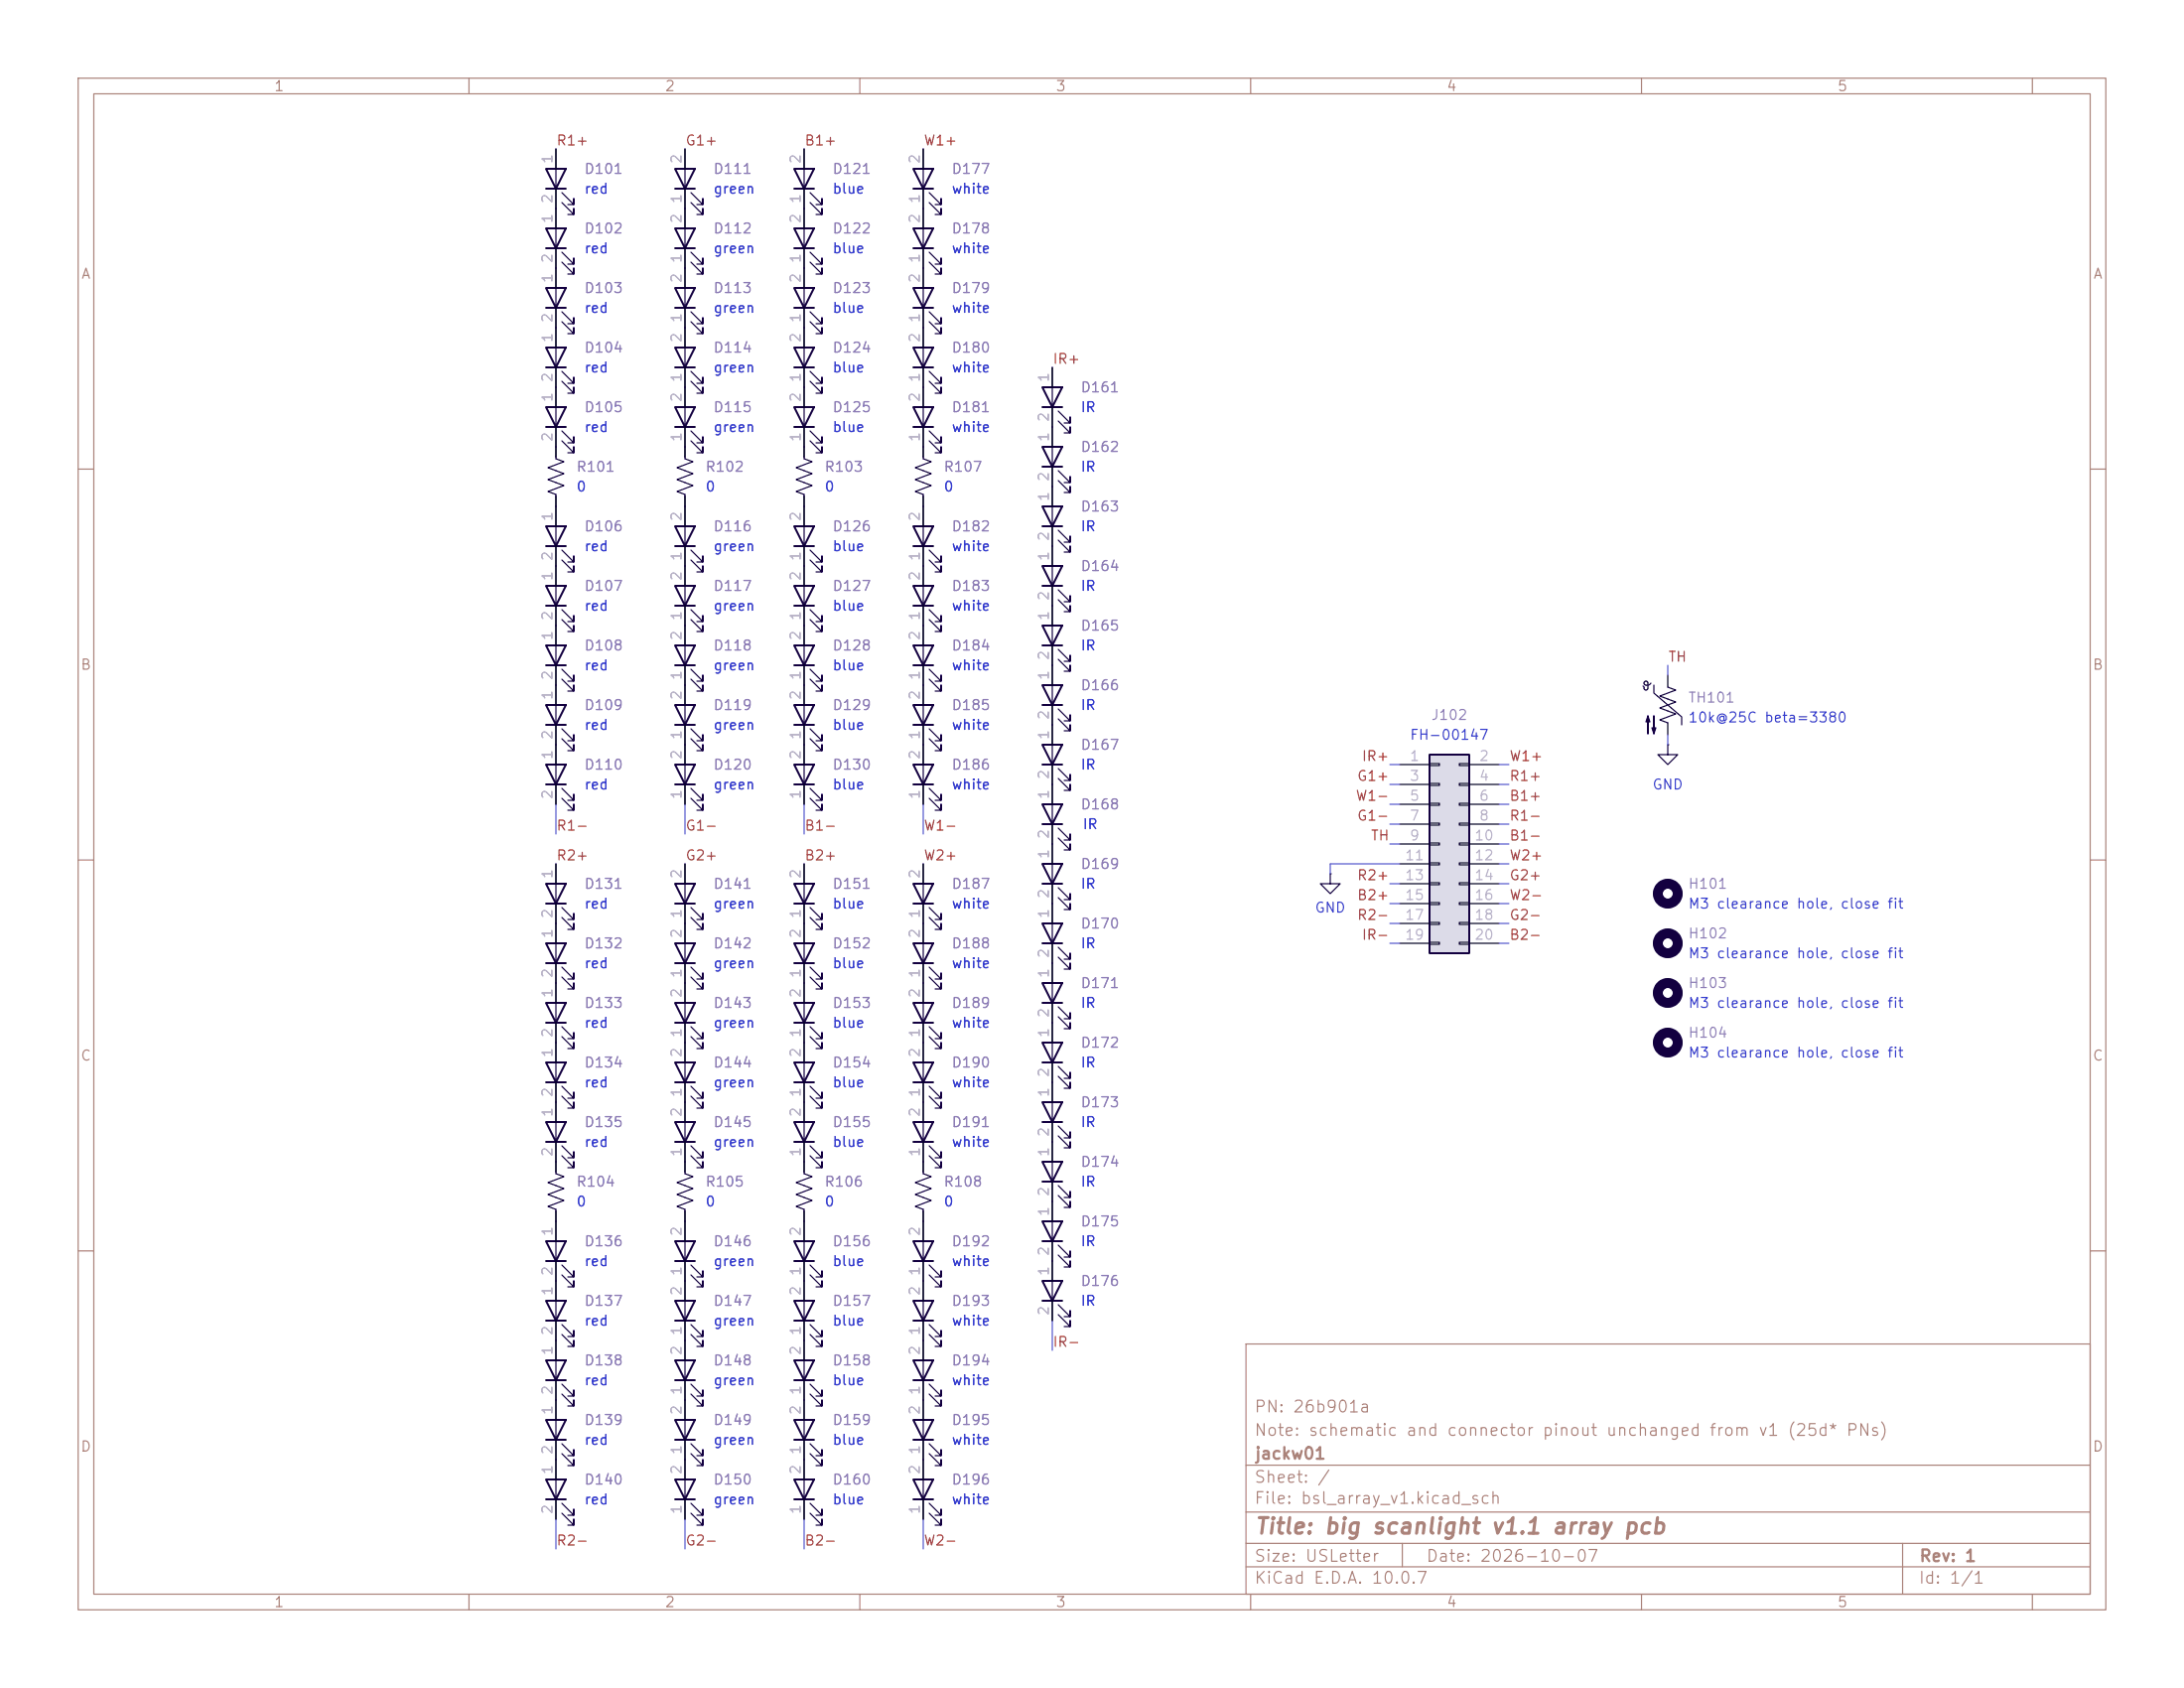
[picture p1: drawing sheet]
<svg xmlns="http://www.w3.org/2000/svg" width="279mm" height="216mm" viewBox="0 0 279 216" stroke-linecap="round" stroke-linejoin="round" font-family="sans-serif">
<g fill="none" stroke="#aa837a" stroke-width=".15">
<path d="M10 10h259.4v195.9h-259.4zM12 12h255.4v191.9h-255.4zM60 10v2M110 10v2M160 10v2M210 10v2M260 10v2M10 60h2M267.4 60h2M10 110h2M267.4 110h2M10 160h2"/>
<path d="M159.4 171.9h108v32h-108zM267.4 160h2M159.4 197.4h108M159.4 193.4h108M159.4 187.4h108M179.4 197.4v3M243.4 197.4v6.5M60 203.9v2M110 203.9v2M159.4 200.4h108M160 203.9v2M210 203.9v2"/>
<path d="M260 203.9v2"/>
</g>
<g fill="none" stroke="#130040" stroke-width=".15">
<path d="M102.9 36.8v2.6M103.6 39.9l1.6 1.5v-.8v.8h-.8M118.1 36.8v2.6M118.9 39.9l1.5 1.5v-.8v.8h-.8M87.6 44.5v2.5M87.6 52.1v2.5M88.4 56.4l1.5 1.5v-.7v.7h-.7M88.4 55.1l1.5 1.5v-.7v.7h-.7M88.4 48.8l1.5 1.5v-.8v.8h-.7M88.4 47.5l1.5 1.5v-.7v.7h-.7M102.9 52.1v2.5M103.6 41.1l1.6 1.6v-.8v.8h-.8"/>
<path d="M103.6 56.4l1.6 1.5v-.7v.7h-.8M103.6 55.1l1.6 1.5v-.7v.7h-.8M118.1 44.5v2.5M118.1 52.1v2.5M118.9 48.8l1.5 1.5v-.8v.8h-.8M118.9 47.5l1.5 1.5v-.7v.7h-.8M118.9 41.1l1.5 1.6v-.8v.8h-.8M118.9 56.4l1.5 1.5v-.7v.7h-.8M118.9 55.1l1.5 1.5v-.7v.7h-.8M134.6 49.5v2.6M135.4 53.8l1.5 1.6v-.8v.8h-.8M135.4 52.6l1.5 1.5v-.8v.8h-.8"/>
<path d="M87.6 113v2.6M88.4 117.3l1.5 1.6v-.8v.8h-.7M88.4 116.1l1.5 1.5v-.8v.8h-.7M102.9 113v2.6M103.6 117.3l1.6 1.6v-.8v.8h-.8M103.6 116.1l1.6 1.5v-.8v.8h-.8M118.1 113v2.6M118.9 117.3l1.5 1.6v-.8v.8h-.8M118.9 116.1l1.5 1.5v-.8v.8h-.8M134.6 118.1v2.6M71.1 120.7v2.5M71.1 128.3v2.5"/>
<path d="M71.1 135.9v2.5M71.9 125l1.5 1.5v-.8v.8h-.8M71.9 123.7l1.5 1.5v-.7v.7h-.8M71.9 138.9l1.5 1.6v-.8v.8h-.8M71.9 132.6l1.5 1.5v-.7v.7h-.8M71.9 131.3l1.5 1.5v-.7v.7h-.8M87.6 120.7v2.5M87.6 128.3v2.5M87.6 135.9v2.5M88.4 125l1.5 1.5v-.8v.8h-.7M88.4 123.7l1.5 1.5v-.7v.7h-.7M88.4 132.6l1.5 1.5v-.7v.7h-.7"/>
<path d="M88.4 131.3l1.5 1.5v-.7v.7h-.7M88.4 138.9l1.5 1.6v-.8v.8h-.7M102.9 120.7v2.5M102.9 128.3v2.5M102.9 135.9v2.5M103.6 138.9l1.6 1.6v-.8v.8h-.8M103.6 132.6l1.6 1.5v-.7v.7h-.8M103.6 131.3l1.6 1.5v-.7v.7h-.8M103.6 125l1.6 1.5v-.8v.8h-.8M103.6 123.7l1.6 1.5v-.7v.7h-.8M118.1 120.7v2.5M118.1 128.3v2.5"/>
<path d="M118.1 135.9v2.5M118.9 125l1.5 1.5v-.8v.8h-.8M118.9 123.7l1.5 1.5v-.7v.7h-.8M118.9 138.9l1.5 1.6v-.8v.8h-.8M118.9 132.6l1.5 1.5v-.7v.7h-.8M118.9 131.3l1.5 1.5v-.7v.7h-.8M134.6 125.7v2.6M134.6 133.4v2.5M135.4 130l1.5 1.6v-.8v.8h-.8M135.4 128.8l1.5 1.5v-.8v.8h-.8M135.4 137.7l1.5 1.5v-.8v.8h-.8M135.4 136.4l1.5 1.5v-.7v.7h-.8"/>
<path d="M135.4 122.4l1.5 1.6v-.8v.8h-.8M135.4 121.2l1.5 1.5v-.8v.8h-.8M71.1 143.5v2.6M71.9 147.8l1.5 1.6v-.8v.8h-.8M71.9 146.6l1.5 1.5v-.8v.8h-.8M71.9 140.2l1.5 1.5v-.7v.7h-.8M87.6 143.5v2.6M88.4 147.8l1.5 1.6v-.8v.8h-.7M88.4 146.6l1.5 1.5v-.8v.8h-.7M88.4 140.2l1.5 1.5v-.7v.7h-.7M102.9 149.9v.2l1 .4-2 .8 2 .7-2 .8 2 .7-2 .8 1 .4v.2M102.9 143.5v2.6"/>
<path d="M103.6 147.8l1.6 1.6v-.8v.8h-.8M103.6 146.6l1.6 1.5v-.8v.8h-.8M103.6 140.2l1.6 1.5v-.7v.7h-.8M118.1 149.9v.2l1 .4-2 .8 2 .7-2 .8 2 .7-2 .8 1 .4v.2M118.1 143.5v2.6M118.9 147.8l1.5 1.6v-.8v.8h-.8M118.9 146.6l1.5 1.5v-.8v.8h-.8M118.9 140.2l1.5 1.5v-.7v.7h-.8M134.6 141v2.5M134.6 148.6v2.5M135.4 152.9l1.5 1.5v-.7v.7h-.8M135.4 151.6l1.5 1.6v-.8v.8h-.8"/>
<path d="M135.4 145.3l1.5 1.5v-.7v.7h-.8M135.4 144l1.5 1.5v-.7v.7h-.8M71.1 166.4v2.5M71.9 170.7l1.5 1.5v-.7v.7h-.8M71.9 169.4l1.5 1.5v-.7v.7h-.8M87.6 166.4v2.5M88.4 170.7l1.5 1.5v-.7v.7h-.7M88.4 169.4l1.5 1.5v-.7v.7h-.7M102.9 166.4v2.5M103.6 170.7l1.6 1.5v-.7v.7h-.8M103.6 169.4l1.6 1.5v-.7v.7h-.8"/>
</g>
<g fill="none" stroke="#130040" stroke-width=".25">
<path d="M101.6 36.8h2.5l-1.2 2.6zM101.6 39.4h2.5M116.8 36.8h2.6l-1.3 2.6zM116.8 39.4h2.6M86.4 52.1h2.5l-1.3 2.5zM86.4 44.5h2.5l-1.3 2.5zM86.4 47h2.5M86.4 54.6h2.5M101.6 52.1h2.5l-1.2 2.5zM101.6 54.6h2.5M116.8 44.5h2.6l-1.3 2.5zM116.8 52.1h2.6l-1.3 2.5z"/>
<path d="M116.8 47h2.6M116.8 54.6h2.6M133.3 49.5h2.6l-1.3 2.6zM133.3 52.1h2.6M86.4 113h2.5l-1.3 2.6zM86.4 115.6h2.5M101.6 113h2.5l-1.2 2.6zM101.6 115.6h2.5M116.8 113h2.6l-1.3 2.6zM116.8 115.6h2.6M133.3 118.1h2.6l-1.3 2.6zM69.8 120.7h2.6l-1.3 2.5z"/>
<path d="M69.8 135.9h2.6l-1.3 2.5zM69.8 128.3h2.6l-1.3 2.5zM69.8 123.2h2.6M69.8 138.4h2.6M69.8 130.8h2.6M86.4 120.7h2.5l-1.3 2.5zM86.4 128.3h2.5l-1.3 2.5zM86.4 135.9h2.5l-1.3 2.5zM86.4 123.2h2.5M86.4 138.4h2.5M86.4 130.8h2.5M101.6 135.9h2.5l-1.2 2.5z"/>
<path d="M101.6 128.3h2.5l-1.2 2.5zM101.6 120.7h2.5l-1.2 2.5zM101.6 123.2h2.5M101.6 138.4h2.5M101.6 130.8h2.5M116.8 120.7h2.6l-1.3 2.5zM116.8 135.9h2.6l-1.3 2.5zM116.8 128.3h2.6l-1.3 2.5zM116.8 123.2h2.6M116.8 138.4h2.6M116.8 130.8h2.6M133.3 125.7h2.6l-1.3 2.6z"/>
<path d="M133.3 133.4h2.6l-1.3 2.5zM133.3 128.3h2.6M133.3 135.9h2.6M133.3 120.7h2.6M69.8 143.5h2.6l-1.3 2.6zM69.8 146.1h2.6M86.4 143.5h2.5l-1.3 2.6zM86.4 146.1h2.5M101.6 143.5h2.5l-1.2 2.6zM101.6 146.1h2.5M116.8 143.5h2.6l-1.3 2.6zM116.8 146.1h2.6"/>
<path d="M133.3 148.6h2.6l-1.3 2.5zM133.3 141h2.6l-1.3 2.5zM133.3 151.1h2.6M133.3 143.5h2.6M69.8 166.4h2.6l-1.3 2.5zM69.8 168.9h2.6M86.4 166.4h2.5l-1.3 2.5zM86.4 168.9h2.5M101.6 166.4h2.5l-1.2 2.5zM101.6 168.9h2.5"/>
</g>
<g fill="none" stroke="#010022" stroke-width=".15">
<path d="M102.9 34.3v2.5M102.9 39.4v2.5M118.1 34.3v2.5M118.1 39.4v5.1M87.6 41.9v2.6M87.6 47v5.1M87.6 54.6v2.6M102.9 49.5v2.6M102.9 54.6v2.6M118.1 47v5.1M118.1 54.6v2.6M134.6 47v2.5"/>
<path d="M134.6 52.1v2.5M71.1 118.1v2.6M87.6 110.5v2.5M87.6 115.6v5.1M102.9 110.5v2.5M102.9 115.6v5.1M118.1 110.5v2.5M118.1 115.6v5.1M134.6 115.6v2.5M71.1 123.2v5.1M71.1 130.8v5.1M71.1 138.4v5.1"/>
<path d="M87.6 123.2v5.1M87.6 130.8v5.1M87.6 138.4v5.1M102.9 123.2v5.1M102.9 130.8v5.1M102.9 138.4v5.1M118.1 123.2v5.1M118.1 130.8v5.1M118.1 138.4v5.1M134.6 120.7v5M134.6 128.3v5.1M134.6 135.9v5.1"/>
<path d="M71.1 146.1v2.5M87.6 146.1v2.5M102.9 146.1v3.8M102.9 154.9v1.3M118.1 146.1v3.8M118.1 154.9v1.3M134.6 143.5v5.1M134.6 151.1v2.6M71.1 163.8v2.6M71.1 168.9v2.6M87.6 163.8v2.6M87.6 168.9v2.6"/>
<path d="M102.9 163.8v2.6M102.9 168.9v2.6"/>
</g>
<path d="M182.9 96.5h5.1v25.4h-5.1z" fill="#dcdbe8"/>
<g fill="none" stroke="#130040" stroke-width=".25">
<path d="M69.8 36.8h2.6l-1.3 2.6zM69.8 29.2h2.6l-1.3 2.6zM69.8 21.6h2.6l-1.3 2.5zM69.8 39.4h2.6M69.8 31.8h2.6M69.8 24.1h2.6M86.4 36.8h2.5l-1.3 2.6zM86.4 21.6h2.5l-1.3 2.5zM86.4 29.2h2.5l-1.3 2.6zM86.4 39.4h2.5M86.4 31.8h2.5M86.4 24.1h2.5"/>
<path d="M101.6 29.2h2.5l-1.2 2.6zM101.6 21.6h2.5l-1.2 2.5zM101.6 31.8h2.5M101.6 24.1h2.5M116.8 29.2h2.6l-1.3 2.6zM116.8 21.6h2.6l-1.3 2.5zM116.8 31.8h2.6M116.8 24.1h2.6M69.8 44.5h2.6l-1.3 2.5zM69.8 52.1h2.6l-1.3 2.5zM69.8 47h2.6M69.8 54.6h2.6"/>
<path d="M101.6 44.5h2.5l-1.2 2.5zM101.6 47h2.5M133.3 57.2h2.6l-1.3 2.5zM133.3 59.7h2.6M69.8 67.3h2.6l-1.3 2.6zM69.8 74.9h2.6l-1.3 2.6zM69.8 69.9h2.6M69.8 77.5h2.6M86.4 67.3h2.5l-1.3 2.6zM86.4 74.9h2.5l-1.3 2.6zM86.4 69.9h2.5M86.4 77.5h2.5"/>
<path d="M101.6 67.3h2.5l-1.2 2.6zM101.6 74.9h2.5l-1.2 2.6zM101.6 69.9h2.5M101.6 77.5h2.5M116.8 67.3h2.6l-1.3 2.6zM116.8 74.9h2.6l-1.3 2.6zM116.8 69.9h2.6M116.8 77.5h2.6M133.3 64.8h2.6l-1.3 2.5zM133.3 72.4h2.6l-1.3 2.5zM133.3 67.3h2.6M133.3 74.9h2.6"/>
<path d="M69.8 90.2h2.6l-1.3 2.5zM69.8 97.8h2.6l-1.3 2.5zM69.8 82.6h2.6l-1.3 2.5zM69.8 92.7h2.6M69.8 85.1h2.6M86.4 90.2h2.5l-1.3 2.5zM86.4 82.6h2.5l-1.3 2.5zM86.4 97.8h2.5l-1.3 2.5zM86.4 92.7h2.5M86.4 85.1h2.5M101.6 97.8h2.5l-1.2 2.5zM101.6 90.2h2.5l-1.2 2.5z"/>
<path d="M101.6 82.6h2.5l-1.2 2.5zM101.6 92.7h2.5M101.6 85.1h2.5M116.8 97.8h2.6l-1.3 2.5zM116.8 82.6h2.6l-1.3 2.5zM116.8 90.2h2.6l-1.3 2.5zM116.8 92.7h2.6M116.8 85.1h2.6M133.3 87.6h2.6l-1.3 2.6zM133.3 80h2.6l-1.3 2.6zM133.3 95.3h2.6l-1.3 2.5zM133.3 90.2h2.6"/>
<path d="M133.3 82.6h2.6M133.3 97.8h2.6M182.9 96.5h5.1v25.4h-5.1zM69.8 113h2.6l-1.3 2.6zM69.8 115.6h2.6M69.8 100.3h2.6M86.4 100.3h2.5M101.6 100.3h2.5M116.8 100.3h2.6M133.3 102.9h2.6l-1.3 2.5zM133.3 110.5h2.6l-1.3 2.5zM133.3 105.4h2.6"/>
<path d="M133.3 113h2.6M69.8 158.8h2.6l-1.3 2.5zM86.4 158.8h2.5l-1.3 2.5zM101.6 158.8h2.5l-1.2 2.5zM116.8 158.8h2.6l-1.3 2.5zM133.3 156.2h2.6l-1.3 2.6zM133.3 158.8h2.6M69.8 174h2.6l-1.3 2.5zM69.8 161.3h2.6M69.8 176.5h2.6M86.4 174h2.5l-1.3 2.5zM86.4 161.3h2.5"/>
<path d="M86.4 176.5h2.5M101.6 174h2.5l-1.2 2.5zM101.6 161.3h2.5M101.6 176.5h2.5M116.8 166.4h2.6l-1.3 2.5zM116.8 174h2.6l-1.3 2.5zM116.8 161.3h2.6M116.8 168.9h2.6M116.8 176.5h2.6M133.3 163.8h2.6l-1.3 2.6zM133.3 166.4h2.6M69.8 189.2h2.6l-1.3 2.6z"/>
<path d="M69.8 181.6h2.6l-1.3 2.6zM69.8 191.8h2.6M69.8 184.2h2.6M86.4 181.6h2.5l-1.3 2.6zM86.4 189.2h2.5l-1.3 2.6zM86.4 191.8h2.5M86.4 184.2h2.5M101.6 189.2h2.5l-1.2 2.6zM101.6 181.6h2.5l-1.2 2.6zM101.6 191.8h2.5M101.6 184.2h2.5M116.8 189.2h2.6l-1.3 2.6z"/>
<path d="M116.8 181.6h2.6l-1.3 2.6zM116.8 191.8h2.6M116.8 184.2h2.6"/>
</g>
<g fill="none" stroke="#130040" stroke-width=".15">
<path d="M71.1 21.6v2.5M71.1 29.2v2.6M71.1 36.8v2.6M71.9 39.9l1.5 1.5v-.8v.8h-.8M71.9 33.5l1.5 1.6v-.8v.8h-.8M71.9 32.3l1.5 1.5v-.8v.8h-.8M71.9 25.9l1.5 1.5v-.7v.7h-.8M71.9 24.6l1.5 1.6v-.8v.8h-.8M87.6 21.6v2.5M87.6 29.2v2.6M87.6 36.8v2.6M88.4 39.9l1.5 1.5v-.8v.8h-.7"/>
<path d="M88.4 25.9l1.5 1.5v-.7v.7h-.7M88.4 24.6l1.5 1.6v-.8v.8h-.7M88.4 33.5l1.5 1.6v-.8v.8h-.7M88.4 32.3l1.5 1.5v-.8v.8h-.7M102.9 21.6v2.5M102.9 29.2v2.6M103.6 33.5l1.6 1.6v-.8v.8h-.8M103.6 32.3l1.6 1.5v-.8v.8h-.8M103.6 25.9l1.6 1.5v-.7v.7h-.8M103.6 24.6l1.6 1.6v-.8v.8h-.8M118.1 21.6v2.5M118.1 29.2v2.6"/>
<path d="M118.9 33.5l1.5 1.6v-.8v.8h-.8M118.9 32.3l1.5 1.5v-.8v.8h-.8M118.9 25.9l1.5 1.5v-.7v.7h-.8M118.9 24.6l1.5 1.6v-.8v.8h-.8M71.1 58.4v.3l1 .4-2 .7 2 .8-2 .7 2 .8-2 .8 1 .3v.3M71.1 44.5v2.5M71.1 52.1v2.5M71.9 48.8l1.5 1.5v-.8v.8h-.8M71.9 47.5l1.5 1.5v-.7v.7h-.8M71.9 56.4l1.5 1.5v-.7v.7h-.8M71.9 55.1l1.5 1.5v-.7v.7h-.8M71.9 41.1l1.5 1.6v-.8v.8h-.8"/>
<path d="M87.6 58.4v.3l1 .4-2 .7 2 .8-2 .7 2 .8-2 .8 1 .3v.3M88.4 41.1l1.5 1.6v-.8v.8h-.7M102.9 58.4v.3l1 .4-2 .7 2 .8-2 .7 2 .8-2 .8 1 .3v.3M102.9 44.5v2.5M103.6 48.8l1.6 1.5v-.8v.8h-.8M103.6 47.5l1.6 1.5v-.7v.7h-.8M118.1 58.4v.3l1 .4-2 .7 2 .8-2 .7 2 .8-2 .8 1 .3v.3M134.6 57.2v2.5M71.1 67.3v2.6M71.1 74.9v2.6M71.9 71.6l1.5 1.6v-.8v.8h-.8M71.9 70.4l1.5 1.5v-.8v.8h-.8"/>
<path d="M71.9 79.2l1.5 1.6v-.8v.8h-.8M71.9 78l1.5 1.5v-.8v.8h-.8M87.6 67.3v2.6M87.6 74.9v2.6M88.4 71.6l1.5 1.6v-.8v.8h-.7M88.4 70.4l1.5 1.5v-.8v.8h-.7M88.4 79.2l1.5 1.6v-.8v.8h-.7M88.4 78l1.5 1.5v-.8v.8h-.7M102.9 67.3v2.6M102.9 74.9v2.6M103.6 71.6l1.6 1.6v-.8v.8h-.8M103.6 70.4l1.6 1.5v-.8v.8h-.8"/>
<path d="M103.6 79.2l1.6 1.6v-.8v.8h-.8M103.6 78l1.6 1.5v-.8v.8h-.8M118.1 67.3v2.6M118.1 74.9v2.6M118.9 71.6l1.5 1.6v-.8v.8h-.8M118.9 70.4l1.5 1.5v-.8v.8h-.8M118.9 79.2l1.5 1.6v-.8v.8h-.8M118.9 78l1.5 1.5v-.8v.8h-.8M134.6 64.8v2.5M134.6 72.4v2.5M135.4 69.1l1.5 1.5v-.7v.7h-.8M135.4 67.8l1.5 1.5v-.7v.7h-.8"/>
<path d="M135.4 61.5l1.5 1.5v-.8v.8h-.8M135.4 60.2l1.5 1.5v-.7v.7h-.8M135.4 76.7l1.5 1.5v-.7v.7h-.8M135.4 75.4l1.5 1.6v-.8v.8h-.8M71.1 82.6v2.5M71.1 90.2v2.5M71.1 97.8v2.5M71.9 94.5l1.5 1.5v-.7v.7h-.8M71.9 93.2l1.5 1.5v-.7v.7h-.8M71.9 86.9l1.5 1.5v-.8v.8h-.8M71.9 85.6l1.5 1.5v-.7v.7h-.8M87.6 82.6v2.5"/>
<path d="M87.6 90.2v2.5M87.6 97.8v2.5M88.4 94.5l1.5 1.5v-.7v.7h-.7M88.4 93.2l1.5 1.5v-.7v.7h-.7M88.4 86.9l1.5 1.5v-.8v.8h-.7M88.4 85.6l1.5 1.5v-.7v.7h-.7M102.9 82.6v2.5M102.9 90.2v2.5M102.9 97.8v2.5M103.6 94.5l1.6 1.5v-.7v.7h-.8M103.6 93.2l1.6 1.5v-.7v.7h-.8M103.6 86.9l1.6 1.5v-.8v.8h-.8"/>
<path d="M103.6 85.6l1.6 1.5v-.7v.7h-.8M118.1 82.6v2.5M118.1 90.2v2.5M118.1 97.8v2.5M118.9 86.9l1.5 1.5v-.8v.8h-.8M118.9 85.6l1.5 1.5v-.7v.7h-.8M118.9 94.5l1.5 1.5v-.7v.7h-.8M118.9 93.2l1.5 1.5v-.7v.7h-.8M134.6 80v2.6M134.6 87.6v2.6M134.6 95.3v2.5M135.4 91.9l1.5 1.6v-.8v.8h-.8"/>
<path d="M135.4 90.7l1.5 1.5v-.8v.8h-.8M135.4 84.3l1.5 1.6v-.8v.8h-.8M135.4 83.1l1.5 1.5v-.8v.8h-.8M135.4 99.6l1.5 1.5v-.8v.8h-.8M135.4 98.3l1.5 1.5v-.7v.7h-.8M182.9 97.7h1.2v.2h-1.2zM186.7 97.7h1.3v.2h-1.3zM211.2 87.4a.45 .45 0 0 1-.5 .3 .45 .45 0 0 1-.4-.4l.2-.2 .3 .1v.9l-.2 .2-.2-.1-.1-.4h-.1M211.6 87.6v1l3.5 3.1v1M213.4 87.6v.3l1 .4-2.1 .7 2.1 .8-2.1 .8 2.1 .7-2.1 .8 1.1 .4v.2M213.4 95.3v1.2h1.2l-1.2 1.3-1.3-1.3h1.3M71.1 113v2.6"/>
<path d="M71.9 117.3l1.5 1.6v-.8v.8h-.8M71.9 116.1l1.5 1.5v-.8v.8h-.8M71.9 102.1l1.5 1.5v-.7v.7h-.8M71.9 100.8l1.5 1.6v-.8v.8h-.8M88.4 102.1l1.5 1.5v-.7v.7h-.7M88.4 100.8l1.5 1.6v-.8v.8h-.7M103.6 102.1l1.6 1.5v-.7v.7h-.8M103.6 100.8l1.6 1.6v-.8v.8h-.8M118.9 102.1l1.5 1.5v-.7v.7h-.8M118.9 100.8l1.5 1.6v-.8v.8h-.8M134.6 102.9v2.5M134.6 110.5v2.5"/>
<path d="M135.4 107.2l1.5 1.5v-.7v.7h-.8M135.4 105.9l1.5 1.5v-.7v.7h-.8M135.4 114.8l1.5 1.5v-.7v.7h-.8M135.4 113.5l1.5 1.6v-.8v.8h-.8M170.2 111.8v1.2h1.2l-1.2 1.3-1.3-1.3h1.3M182.9 100.2h1.2v.3h-1.2zM182.9 102.7h1.2v.3h-1.2zM182.9 105.3h1.2v.2h-1.2zM182.9 107.8h1.2v.3h-1.2zM182.9 110.4h1.2v.2h-1.2zM182.9 112.9h1.2v.3h-1.2zM182.9 115.4h1.2v.3h-1.2z"/>
<path d="M182.9 118h1.2v.2h-1.2zM186.7 100.2h1.3v.3h-1.3zM186.7 102.7h1.3v.3h-1.3zM186.7 105.3h1.3v.2h-1.3zM186.7 107.8h1.3v.3h-1.3zM186.7 110.4h1.3v.2h-1.3zM186.7 112.9h1.3v.3h-1.3zM186.7 115.4h1.3v.3h-1.3zM186.7 118h1.3v.2h-1.3zM182.9 120.5h1.2v.3h-1.2zM186.7 120.5h1.3v.3h-1.3zM71.1 149.9v.2l1 .4-2 .8 2 .7-2 .8 2 .7-2 .8 1 .4v.2"/>
<path d="M71.1 158.8v2.5M87.6 149.9v.2l1 .4-2 .8 2 .7-2 .8 2 .7-2 .8 1 .4v.2M87.6 158.8v2.5M102.9 158.8v2.5M118.1 158.8v2.5M134.6 156.2v2.6M135.4 159.3l1.5 1.5v-.8v.8h-.8M71.1 174v2.5M71.9 163.1l1.5 1.5v-.8v.8h-.8M71.9 161.8l1.5 1.5v-.7v.7h-.8M71.9 178.3l1.5 1.5v-.7v.7h-.8M71.9 177l1.5 1.6v-.8v.8h-.8"/>
<path d="M87.6 174v2.5M88.4 163.1l1.5 1.5v-.8v.8h-.7M88.4 161.8l1.5 1.5v-.7v.7h-.7M88.4 178.3l1.5 1.5v-.7v.7h-.7M88.4 177l1.5 1.6v-.8v.8h-.7M102.9 174v2.5M103.6 163.1l1.6 1.5v-.8v.8h-.8M103.6 161.8l1.6 1.5v-.7v.7h-.8M103.6 178.3l1.6 1.5v-.7v.7h-.8M103.6 177l1.6 1.6v-.8v.8h-.8M118.1 166.4v2.5M118.1 174v2.5"/>
<path d="M118.9 163.1l1.5 1.5v-.8v.8h-.8M118.9 161.8l1.5 1.5v-.7v.7h-.8M118.9 170.7l1.5 1.5v-.7v.7h-.8M118.9 169.4l1.5 1.5v-.7v.7h-.8M118.9 178.3l1.5 1.5v-.7v.7h-.8M118.9 177l1.5 1.6v-.8v.8h-.8M134.6 163.8v2.6M135.4 160.5l1.5 1.6v-.8v.8h-.8M135.4 168.1l1.5 1.6v-.8v.8h-.8M135.4 166.9l1.5 1.5v-.8v.8h-.8M71.1 181.6v2.6M71.1 189.2v2.6"/>
<path d="M71.9 193.5l1.5 1.6v-.8v.8h-.8M71.9 192.3l1.5 1.5v-.8v.8h-.8M71.9 185.9l1.5 1.6v-.8v.8h-.8M71.9 184.7l1.5 1.5v-.8v.8h-.8M87.6 181.6v2.6M87.6 189.2v2.6M88.4 185.9l1.5 1.6v-.8v.8h-.7M88.4 184.7l1.5 1.5v-.8v.8h-.7M88.4 193.5l1.5 1.6v-.8v.8h-.7M88.4 192.3l1.5 1.5v-.8v.8h-.7M102.9 181.6v2.6M102.9 189.2v2.6"/>
<path d="M103.6 193.5l1.6 1.6v-.8v.8h-.8M103.6 192.3l1.6 1.5v-.8v.8h-.8M103.6 185.9l1.6 1.6v-.8v.8h-.8M103.6 184.7l1.6 1.5v-.8v.8h-.8M118.1 181.6v2.6M118.1 189.2v2.6M118.9 193.5l1.5 1.6v-.8v.8h-.8M118.9 192.3l1.5 1.5v-.8v.8h-.8M118.9 185.9l1.5 1.6v-.8v.8h-.8M118.9 184.7l1.5 1.5v-.8v.8h-.8"/>
</g>
<g fill="none" stroke="#010022" stroke-width=".15">
<path d="M71.1 19.1v2.5M87.6 19.1v2.5M102.9 19.1v2.5M118.1 19.1v2.5M71.1 24.1v5.1M71.1 31.8v5M71.1 39.4v5.1M87.6 24.1v5.1M87.6 31.8v5M87.6 39.4v5.1M102.9 24.1v5.1M102.9 31.8v5"/>
<path d="M102.9 39.4v5.1M118.1 24.1v5.1M118.1 31.8v5M118.1 39.4v5.1M71.1 47v5.1M71.1 54.6v3.8M87.6 47v5.1M87.6 54.6v3.8M102.9 47v5.1M102.9 54.6v3.8M118.1 47v5.1M118.1 54.6v3.8"/>
<path d="M134.6 47v2.5M134.6 52.1v5.1M134.6 59.7v5.1M71.1 63.5v3.8M71.1 69.9v5M71.1 77.5v5.1M87.6 63.5v3.8M87.6 69.9v5M87.6 77.5v5.1M102.9 63.5v3.8M102.9 69.9v5M102.9 77.5v5.1"/>
<path d="M118.1 63.5v3.8M118.1 69.9v5M118.1 77.5v5.1M134.6 67.3v5.1M134.6 74.9v5.1M71.1 85.1v5.1M71.1 92.7v5.1M87.6 85.1v5.1M87.6 92.7v5.1M102.9 85.1v5.1M102.9 92.7v5.1M118.1 85.1v5.1"/>
<path d="M118.1 92.7v5.1M134.6 82.6v5M134.6 90.2v5.1M134.6 97.8v5.1M179.1 97.8h3.8M188 97.8h3.8M213.4 95.3h.1M213.4 86.4v1.2M213.4 92.7v1.3M71.1 100.3v2.6M71.1 110.5v2.5M71.1 115.6v5.1"/>
<path d="M87.6 100.3v2.6M87.6 110.5v2.5M87.6 115.6v5.1M102.9 100.3v2.6M102.9 110.5v2.5M102.9 115.6v5.1M118.1 100.3v2.6M118.1 110.5v2.5M118.1 115.6v5.1M134.6 105.4v5.1M134.6 113v5.1M170.2 111.8h.1"/>
<path d="M179.1 100.3h3.8M179.1 102.9h3.8M179.1 105.4h3.8M179.1 108h3.8M179.1 110.5h3.8M179.1 113h3.8M179.1 115.6h3.8M179.1 118.1h3.8M188 100.3h3.8M188 102.9h3.8M188 105.4h3.8M188 108h3.8"/>
<path d="M188 110.5h3.8M188 113h3.8M188 115.6h3.8M188 118.1h3.8M71.1 123.2v5.1M71.1 130.8v5.1M71.1 138.4v5.1M87.6 123.2v5.1M87.6 130.8v5.1M87.6 138.4v5.1M102.9 123.2v5.1M102.9 130.8v5.1"/>
<path d="M102.9 138.4v5.1M118.1 123.2v5.1M118.1 130.8v5.1M118.1 138.4v5.1M134.6 120.7v5M134.6 128.3v5.1M134.6 135.9v5.1M179.1 120.7h3.8M188 120.7h3.8M71.1 146.1v3.8M71.1 154.9v3.9M87.6 146.1v3.8"/>
<path d="M87.6 154.9v3.9M102.9 146.1v3.8M102.9 154.9v3.9M118.1 146.1v3.8M118.1 154.9v3.9M134.6 143.5v5.1M134.6 151.1v5.1M134.6 158.8v5M71.1 161.3v5.1M71.1 168.9v5.1M71.1 176.5v5.1M87.6 161.3v5.1"/>
<path d="M87.6 168.9v5.1M87.6 176.5v5.1M102.9 161.3v5.1M102.9 168.9v5.1M102.9 176.5v5.1M118.1 161.3v5.1M118.1 168.9v5.1M118.1 176.5v5.1M134.6 166.4v2.5M71.1 184.2v5M71.1 191.8v2.5M87.6 184.2v5"/>
<path d="M87.6 191.8v2.5M102.9 184.2v5M102.9 191.8v2.5M118.1 184.2v5M118.1 191.8v2.5"/>
</g>
<g fill="#130040" stroke="#130040" stroke-width=".15">
<path d="M210.8 91.6l.3 .7h-.5l.2-.7v2.3z"/>
<path d="M211.6 91.6v2.3l-.3-.8h.5l-.2 .8z"/>
</g>
<g fill="none" stroke="#130040" stroke-width="1.3">
<circle cx="213.4" cy="114.3" r="1.27"/>
<circle cx="213.4" cy="127" r="1.27"/>
<circle cx="213.4" cy="120.6" r="1.27"/>
<circle cx="213.4" cy="133.3" r="1.27"/>
</g>
<g fill="none" stroke="#5256d0" stroke-width=".15">
<path d="M177.8 97.8h1.3M191.8 97.8h1.2M213.4 85.1v1.3M213.4 94v1.3M71.1 102.9v3.8M87.6 102.9v3.8M102.9 102.9v3.8M118.1 102.9v3.8M177.8 115.6h1.3M177.8 105.4h1.3M177.8 118.1h1.3M177.8 102.9h1.3"/>
<path d="M177.8 108h1.3M177.8 100.3h1.3M177.8 113h1.3M179.1 110.5h-8.9v1.3M191.8 115.6h1.2M191.8 105.4h1.2M191.8 118.1h1.2M191.8 102.9h1.2M191.8 108h1.2M191.8 100.3h1.2M191.8 113h1.2M191.8 110.5h1.2"/>
<path d="M177.8 120.7h1.3M191.8 120.7h1.2M134.6 168.9v3.8M71.1 194.3v3.8M87.6 194.3v3.8M102.9 194.3v3.8M118.1 194.3v3.8"/>
</g>
<text font-size="2" fill="#aa837a" x="160.4" y="196.7">Title: big scanlight v1.1 array pcb</text>
<g font-size="1.5" fill="#aa837a">
<text x="160.4" y="184">Note: schematic and connector pinout unchanged from v1 (25d* PNs)</text>
<text x="160.4" y="181">PN: 26b901a</text>
<text x="160.4" y="190">Sheet: /</text>
<text x="160.4" y="187">jackw01</text>
<text x="160.4" y="192.7">File: bsl_array_v1.kicad_sch</text>
<text x="160.4" y="202.9">KiCad E.D.A. 10.0.7</text>
<text x="160.4" y="200.1">Size: USLetter</text>
<text x="182.4" y="200.1">Date: 2026-10-07</text>
<text x="245.4" y="202.9">Id: 1/1</text>
<text x="245.4" y="200.1">Rev: 1</text>
</g>
<g font-size="1.3" fill="#aa837a">
<text x="35" y="12">1</text>
<text x="85" y="12">2</text>
<text x="135" y="12">3</text>
<text x="185" y="12">4</text>
<text x="235" y="12">5</text>
<text x="10.3" y="36">A</text>
<text x="267.7" y="36">A</text>
<text x="10.2" y="86">B</text>
<text x="267.6" y="86">B</text>
<text x="10.2" y="136">C</text>
<text x="267.6" y="136">C</text>
<text x="10.2" y="186">D</text>
<text x="267.6" y="186">D</text>
<text x="35" y="205.9">1</text>
<text x="85" y="205.9">2</text>
<text x="135" y="205.9">3</text>
<text x="185" y="205.9">4</text>
<text x="235" y="205.9">5</text>
</g>
<g font-size="1.3" fill="#b4afbe">
<text x="71" y="21.1" transform="rotate(-90 71 21.1)">1</text>
<text x="87.5" y="21.1" transform="rotate(-90 87.5 21.1)">2</text>
<text x="102.7" y="21.1" transform="rotate(-90 102.7 21.1)">2</text>
<text x="118" y="21.1" transform="rotate(-90 118 21.1)">2</text>
<text x="71" y="28.7" transform="rotate(-90 71 28.7)">1</text>
<text x="71" y="26.1" transform="rotate(-90 71 26.1)">2</text>
<text x="87.5" y="28.7" transform="rotate(-90 87.5 28.7)">2</text>
<text x="87.5" y="26.1" transform="rotate(-90 87.5 26.1)">1</text>
<text x="102.7" y="28.7" transform="rotate(-90 102.7 28.7)">2</text>
<text x="102.7" y="26.1" transform="rotate(-90 102.7 26.1)">1</text>
<text x="118" y="28.7" transform="rotate(-90 118 28.7)">2</text>
<text x="118" y="26.1" transform="rotate(-90 118 26.1)">1</text>
<text x="71" y="33.8" transform="rotate(-90 71 33.8)">2</text>
<text x="87.5" y="33.8" transform="rotate(-90 87.5 33.8)">1</text>
<text x="102.7" y="33.8" transform="rotate(-90 102.7 33.8)">1</text>
<text x="118" y="33.8" transform="rotate(-90 118 33.8)">1</text>
<text x="71" y="41.4" transform="rotate(-90 71 41.4)">2</text>
<text x="71" y="36.3" transform="rotate(-90 71 36.3)">1</text>
<text x="87.5" y="41.4" transform="rotate(-90 87.5 41.4)">1</text>
<text x="87.5" y="36.3" transform="rotate(-90 87.5 36.3)">2</text>
<text x="102.7" y="41.4" transform="rotate(-90 102.7 41.4)">1</text>
<text x="102.7" y="36.3" transform="rotate(-90 102.7 36.3)">2</text>
<text x="118" y="41.4" transform="rotate(-90 118 41.4)">1</text>
<text x="118" y="36.3" transform="rotate(-90 118 36.3)">2</text>
<text x="71" y="43.9" transform="rotate(-90 71 43.9)">1</text>
<text x="87.5" y="43.9" transform="rotate(-90 87.5 43.9)">2</text>
<text x="102.7" y="43.9" transform="rotate(-90 102.7 43.9)">2</text>
<text x="118" y="43.9" transform="rotate(-90 118 43.9)">2</text>
<text x="71" y="51.5" transform="rotate(-90 71 51.5)">1</text>
<text x="71" y="49" transform="rotate(-90 71 49)">2</text>
<text x="87.5" y="51.5" transform="rotate(-90 87.5 51.5)">2</text>
<text x="87.5" y="49" transform="rotate(-90 87.5 49)">1</text>
<text x="102.7" y="51.5" transform="rotate(-90 102.7 51.5)">2</text>
<text x="102.7" y="49" transform="rotate(-90 102.7 49)">1</text>
<text x="118" y="51.5" transform="rotate(-90 118 51.5)">2</text>
<text x="118" y="49" transform="rotate(-90 118 49)">1</text>
<text x="134.5" y="49" transform="rotate(-90 134.5 49)">1</text>
<text x="71" y="56.6" transform="rotate(-90 71 56.6)">2</text>
<text x="87.5" y="56.6" transform="rotate(-90 87.5 56.6)">1</text>
<text x="102.7" y="56.6" transform="rotate(-90 102.7 56.6)">1</text>
<text x="118" y="56.6" transform="rotate(-90 118 56.6)">1</text>
<text x="134.5" y="56.6" transform="rotate(-90 134.5 56.6)">1</text>
<text x="134.5" y="54.1" transform="rotate(-90 134.5 54.1)">2</text>
<text x="134.5" y="64.2" transform="rotate(-90 134.5 64.2)">1</text>
<text x="134.5" y="61.7" transform="rotate(-90 134.5 61.7)">2</text>
<text x="71" y="71.9" transform="rotate(-90 71 71.9)">2</text>
<text x="71" y="66.8" transform="rotate(-90 71 66.8)">1</text>
<text x="87.5" y="71.9" transform="rotate(-90 87.5 71.9)">1</text>
<text x="87.5" y="66.8" transform="rotate(-90 87.5 66.8)">2</text>
<text x="102.7" y="71.9" transform="rotate(-90 102.7 71.9)">1</text>
<text x="102.7" y="66.8" transform="rotate(-90 102.7 66.8)">2</text>
<text x="118" y="71.9" transform="rotate(-90 118 71.9)">1</text>
<text x="118" y="66.8" transform="rotate(-90 118 66.8)">2</text>
<text x="134.5" y="71.9" transform="rotate(-90 134.5 71.9)">1</text>
<text x="134.5" y="69.3" transform="rotate(-90 134.5 69.3)">2</text>
<text x="71" y="74.4" transform="rotate(-90 71 74.4)">1</text>
<text x="87.5" y="74.4" transform="rotate(-90 87.5 74.4)">2</text>
<text x="102.7" y="74.4" transform="rotate(-90 102.7 74.4)">2</text>
<text x="118" y="74.4" transform="rotate(-90 118 74.4)">2</text>
<text x="134.5" y="76.9" transform="rotate(-90 134.5 76.9)">2</text>
<text x="71" y="82" transform="rotate(-90 71 82)">1</text>
<text x="71" y="79.5" transform="rotate(-90 71 79.5)">2</text>
<text x="87.5" y="82" transform="rotate(-90 87.5 82)">2</text>
<text x="87.5" y="79.5" transform="rotate(-90 87.5 79.5)">1</text>
<text x="102.7" y="82" transform="rotate(-90 102.7 82)">2</text>
<text x="102.7" y="79.5" transform="rotate(-90 102.7 79.5)">1</text>
<text x="118" y="82" transform="rotate(-90 118 82)">2</text>
<text x="118" y="79.5" transform="rotate(-90 118 79.5)">1</text>
<text x="134.5" y="79.5" transform="rotate(-90 134.5 79.5)">1</text>
<text x="71" y="89.6" transform="rotate(-90 71 89.6)">1</text>
<text x="71" y="87.1" transform="rotate(-90 71 87.1)">2</text>
<text x="87.5" y="89.6" transform="rotate(-90 87.5 89.6)">2</text>
<text x="87.5" y="87.1" transform="rotate(-90 87.5 87.1)">1</text>
<text x="102.7" y="89.6" transform="rotate(-90 102.7 89.6)">2</text>
<text x="102.7" y="87.1" transform="rotate(-90 102.7 87.1)">1</text>
<text x="118" y="89.6" transform="rotate(-90 118 89.6)">2</text>
<text x="118" y="87.1" transform="rotate(-90 118 87.1)">1</text>
<text x="134.5" y="87.1" transform="rotate(-90 134.5 87.1)">1</text>
<text x="134.5" y="84.6" transform="rotate(-90 134.5 84.6)">2</text>
<text x="71" y="94.7" transform="rotate(-90 71 94.7)">2</text>
<text x="87.5" y="94.7" transform="rotate(-90 87.5 94.7)">1</text>
<text x="102.7" y="94.7" transform="rotate(-90 102.7 94.7)">1</text>
<text x="118" y="94.7" transform="rotate(-90 118 94.7)">1</text>
<text x="134.5" y="94.7" transform="rotate(-90 134.5 94.7)">1</text>
<text x="134.5" y="92.2" transform="rotate(-90 134.5 92.2)">2</text>
<text x="71" y="97.3" transform="rotate(-90 71 97.3)">1</text>
<text x="87.5" y="97.3" transform="rotate(-90 87.5 97.3)">2</text>
<text x="102.7" y="97.3" transform="rotate(-90 102.7 97.3)">2</text>
<text x="118" y="97.3" transform="rotate(-90 118 97.3)">2</text>
<text x="134.5" y="99.8" transform="rotate(-90 134.5 99.8)">2</text>
<text x="180.2" y="97.7">1</text>
<text x="180.2" y="100.2">3</text>
<text x="189.1" y="97.7">2</text>
<text x="189.1" y="100.2">4</text>
<text x="71" y="102.3" transform="rotate(-90 71 102.3)">2</text>
<text x="87.5" y="102.3" transform="rotate(-90 87.5 102.3)">1</text>
<text x="102.7" y="102.3" transform="rotate(-90 102.7 102.3)">1</text>
<text x="118" y="102.3" transform="rotate(-90 118 102.3)">1</text>
<text x="134.5" y="107.4" transform="rotate(-90 134.5 107.4)">2</text>
<text x="134.5" y="102.3" transform="rotate(-90 134.5 102.3)">1</text>
<text x="180.2" y="102.7">5</text>
<text x="180.2" y="105.3">7</text>
<text x="180.2" y="107.8">9</text>
<text x="188.5" y="107.8">10</text>
<text x="189.1" y="102.7">6</text>
<text x="189.1" y="105.3">8</text>
<text x="71" y="112.5" transform="rotate(-90 71 112.5)">1</text>
<text x="87.5" y="112.5" transform="rotate(-90 87.5 112.5)">2</text>
<text x="102.7" y="112.5" transform="rotate(-90 102.7 112.5)">2</text>
<text x="118" y="112.5" transform="rotate(-90 118 112.5)">2</text>
<text x="134.5" y="110" transform="rotate(-90 134.5 110)">1</text>
<text x="179.6" y="110.4">11</text>
<text x="179.6" y="112.9">13</text>
<text x="188.5" y="110.4">12</text>
<text x="188.5" y="112.9">14</text>
<text x="71" y="117.6" transform="rotate(-90 71 117.6)">2</text>
<text x="87.5" y="117.6" transform="rotate(-90 87.5 117.6)">1</text>
<text x="102.7" y="117.6" transform="rotate(-90 102.7 117.6)">1</text>
<text x="118" y="117.6" transform="rotate(-90 118 117.6)">1</text>
<text x="134.5" y="117.6" transform="rotate(-90 134.5 117.6)">1</text>
<text x="134.5" y="115" transform="rotate(-90 134.5 115)">2</text>
<text x="179.6" y="115.4">15</text>
<text x="179.6" y="118">17</text>
<text x="188.5" y="115.4">16</text>
<text x="188.5" y="118">18</text>
<text x="71" y="125.2" transform="rotate(-90 71 125.2)">2</text>
<text x="71" y="120.1" transform="rotate(-90 71 120.1)">1</text>
<text x="87.5" y="125.2" transform="rotate(-90 87.5 125.2)">1</text>
<text x="87.5" y="120.1" transform="rotate(-90 87.5 120.1)">2</text>
<text x="102.7" y="125.2" transform="rotate(-90 102.7 125.2)">1</text>
<text x="102.7" y="120.1" transform="rotate(-90 102.7 120.1)">2</text>
<text x="118" y="125.2" transform="rotate(-90 118 125.2)">1</text>
<text x="118" y="120.1" transform="rotate(-90 118 120.1)">2</text>
<text x="134.5" y="125.2" transform="rotate(-90 134.5 125.2)">1</text>
<text x="134.5" y="122.7" transform="rotate(-90 134.5 122.7)">2</text>
<text x="179.6" y="120.5">19</text>
<text x="188.5" y="120.5">20</text>
<text x="71" y="127.7" transform="rotate(-90 71 127.7)">1</text>
<text x="87.5" y="127.7" transform="rotate(-90 87.5 127.7)">2</text>
<text x="102.7" y="127.7" transform="rotate(-90 102.7 127.7)">2</text>
<text x="118" y="127.7" transform="rotate(-90 118 127.7)">2</text>
<text x="134.5" y="130.3" transform="rotate(-90 134.5 130.3)">2</text>
<text x="71" y="135.4" transform="rotate(-90 71 135.4)">1</text>
<text x="71" y="132.8" transform="rotate(-90 71 132.8)">2</text>
<text x="87.5" y="135.4" transform="rotate(-90 87.5 135.4)">2</text>
<text x="87.5" y="132.8" transform="rotate(-90 87.5 132.8)">1</text>
<text x="102.7" y="135.4" transform="rotate(-90 102.7 135.4)">2</text>
<text x="102.7" y="132.8" transform="rotate(-90 102.7 132.8)">1</text>
<text x="118" y="135.4" transform="rotate(-90 118 135.4)">2</text>
<text x="118" y="132.8" transform="rotate(-90 118 132.8)">1</text>
<text x="134.5" y="137.9" transform="rotate(-90 134.5 137.9)">2</text>
<text x="134.5" y="132.8" transform="rotate(-90 134.5 132.8)">1</text>
<text x="71" y="143" transform="rotate(-90 71 143)">1</text>
<text x="71" y="140.4" transform="rotate(-90 71 140.4)">2</text>
<text x="87.5" y="143" transform="rotate(-90 87.5 143)">2</text>
<text x="87.5" y="140.4" transform="rotate(-90 87.5 140.4)">1</text>
<text x="102.7" y="143" transform="rotate(-90 102.7 143)">2</text>
<text x="102.7" y="140.4" transform="rotate(-90 102.7 140.4)">1</text>
<text x="118" y="143" transform="rotate(-90 118 143)">2</text>
<text x="118" y="140.4" transform="rotate(-90 118 140.4)">1</text>
<text x="134.5" y="140.4" transform="rotate(-90 134.5 140.4)">1</text>
<text x="71" y="148.1" transform="rotate(-90 71 148.1)">2</text>
<text x="87.5" y="148.1" transform="rotate(-90 87.5 148.1)">1</text>
<text x="102.7" y="148.1" transform="rotate(-90 102.7 148.1)">1</text>
<text x="118" y="148.1" transform="rotate(-90 118 148.1)">1</text>
<text x="134.5" y="148.1" transform="rotate(-90 134.5 148.1)">1</text>
<text x="134.5" y="145.5" transform="rotate(-90 134.5 145.5)">2</text>
<text x="134.5" y="155.7" transform="rotate(-90 134.5 155.7)">1</text>
<text x="134.5" y="153.1" transform="rotate(-90 134.5 153.1)">2</text>
<text x="71" y="158.2" transform="rotate(-90 71 158.2)">1</text>
<text x="87.5" y="158.2" transform="rotate(-90 87.5 158.2)">2</text>
<text x="102.7" y="158.2" transform="rotate(-90 102.7 158.2)">2</text>
<text x="118" y="158.2" transform="rotate(-90 118 158.2)">2</text>
<text x="134.5" y="160.8" transform="rotate(-90 134.5 160.8)">2</text>
<text x="71" y="165.8" transform="rotate(-90 71 165.8)">1</text>
<text x="71" y="163.3" transform="rotate(-90 71 163.3)">2</text>
<text x="87.5" y="165.8" transform="rotate(-90 87.5 165.8)">2</text>
<text x="87.5" y="163.3" transform="rotate(-90 87.5 163.3)">1</text>
<text x="102.7" y="165.8" transform="rotate(-90 102.7 165.8)">2</text>
<text x="102.7" y="163.3" transform="rotate(-90 102.7 163.3)">1</text>
<text x="118" y="165.8" transform="rotate(-90 118 165.8)">2</text>
<text x="118" y="163.3" transform="rotate(-90 118 163.3)">1</text>
<text x="134.5" y="163.3" transform="rotate(-90 134.5 163.3)">1</text>
<text x="71" y="173.5" transform="rotate(-90 71 173.5)">1</text>
<text x="71" y="170.9" transform="rotate(-90 71 170.9)">2</text>
<text x="87.5" y="173.5" transform="rotate(-90 87.5 173.5)">2</text>
<text x="87.5" y="170.9" transform="rotate(-90 87.5 170.9)">1</text>
<text x="102.7" y="173.5" transform="rotate(-90 102.7 173.5)">2</text>
<text x="102.7" y="170.9" transform="rotate(-90 102.7 170.9)">1</text>
<text x="118" y="173.5" transform="rotate(-90 118 173.5)">2</text>
<text x="118" y="170.9" transform="rotate(-90 118 170.9)">1</text>
<text x="134.5" y="168.4" transform="rotate(-90 134.5 168.4)">2</text>
<text x="71" y="178.5" transform="rotate(-90 71 178.5)">2</text>
<text x="87.5" y="178.5" transform="rotate(-90 87.5 178.5)">1</text>
<text x="102.7" y="178.5" transform="rotate(-90 102.7 178.5)">1</text>
<text x="118" y="178.5" transform="rotate(-90 118 178.5)">1</text>
<text x="71" y="181.1" transform="rotate(-90 71 181.1)">1</text>
<text x="87.5" y="181.1" transform="rotate(-90 87.5 181.1)">2</text>
<text x="102.7" y="181.1" transform="rotate(-90 102.7 181.1)">2</text>
<text x="118" y="181.1" transform="rotate(-90 118 181.1)">2</text>
<text x="71" y="188.7" transform="rotate(-90 71 188.7)">1</text>
<text x="71" y="186.2" transform="rotate(-90 71 186.2)">2</text>
<text x="87.5" y="188.7" transform="rotate(-90 87.5 188.7)">2</text>
<text x="87.5" y="186.2" transform="rotate(-90 87.5 186.2)">1</text>
<text x="102.7" y="188.7" transform="rotate(-90 102.7 188.7)">2</text>
<text x="102.7" y="186.2" transform="rotate(-90 102.7 186.2)">1</text>
<text x="118" y="188.7" transform="rotate(-90 118 188.7)">2</text>
<text x="118" y="186.2" transform="rotate(-90 118 186.2)">1</text>
<text x="71" y="193.8" transform="rotate(-90 71 193.8)">2</text>
<text x="87.5" y="193.8" transform="rotate(-90 87.5 193.8)">1</text>
<text x="102.7" y="193.8" transform="rotate(-90 102.7 193.8)">1</text>
<text x="118" y="193.8" transform="rotate(-90 118 193.8)">1</text>
</g>
<g font-size="1.3" fill="#b42d25">
<text x="71.1" y="18.9">R1+</text>
<text x="87.6" y="18.9">G1+</text>
<text x="102.8" y="18.9">B1+</text>
<text x="118.1" y="18.9">W1+</text>
<text x="134.6" y="46.9">IR+</text>
<text x="213.3" y="85">TH</text>
<text x="173.5" y="100.2">G1+</text>
<text x="174.1" y="97.7">IR+</text>
<text x="193" y="97.7">W1+</text>
<text x="193" y="100.2">R1+</text>
<text x="71.1" y="106.6">R1-</text>
<text x="87.6" y="106.6">G1-</text>
<text x="102.8" y="106.6">B1-</text>
<text x="118.1" y="106.6">W1-</text>
<text x="173.3" y="102.7">W1-</text>
<text x="173.5" y="105.3">G1-</text>
<text x="175.3" y="107.8">TH</text>
<text x="193" y="107.8">B1-</text>
<text x="193" y="105.3">R1-</text>
<text x="193" y="102.7">B1+</text>
<text x="71.1" y="110.4">R2+</text>
<text x="87.6" y="110.4">G2+</text>
<text x="102.8" y="110.4">B2+</text>
<text x="118.1" y="110.4">W2+</text>
<text x="173.5" y="112.9">R2+</text>
<text x="193" y="110.4">W2+</text>
<text x="193" y="112.9">G2+</text>
<text x="173.5" y="118">R2-</text>
<text x="173.5" y="115.4">B2+</text>
<text x="193" y="118">G2-</text>
<text x="193" y="115.4">W2-</text>
<text x="174.1" y="120.5">IR-</text>
<text x="193" y="120.5">B2-</text>
<text x="134.6" y="172.6">IR-</text>
<text x="71.1" y="198">R2-</text>
<text x="87.6" y="198">G2-</text>
<text x="102.8" y="198">B2-</text>
<text x="118.1" y="198">W2-</text>
</g>
<g font-size="1.3" fill="#8d7cb6">
<text x="74.7" y="22.6">D101</text>
<text x="91.2" y="22.6">D111</text>
<text x="106.4" y="22.6">D121</text>
<text x="121.7" y="22.6">D177</text>
<text x="74.7" y="30.2">D102</text>
<text x="91.2" y="30.2">D112</text>
<text x="106.4" y="30.2">D122</text>
<text x="121.7" y="30.2">D178</text>
<text x="74.7" y="37.8">D103</text>
<text x="91.2" y="37.8">D113</text>
<text x="106.4" y="37.8">D123</text>
<text x="121.7" y="37.8">D179</text>
<text x="74.7" y="45.4">D104</text>
<text x="91.2" y="45.4">D114</text>
<text x="106.4" y="45.4">D124</text>
<text x="121.7" y="45.4">D180</text>
<text x="74.7" y="53">D105</text>
<text x="91.2" y="53">D115</text>
<text x="106.4" y="53">D125</text>
<text x="121.7" y="53">D181</text>
<text x="138.2" y="50.5">D161</text>
<text x="138.2" y="58.1">D162</text>
<text x="73.6" y="60.7">R101</text>
<text x="90.2" y="60.7">R102</text>
<text x="105.4" y="60.7">R103</text>
<text x="120.6" y="60.7">R107</text>
<text x="138.2" y="65.7">D163</text>
<text x="74.7" y="68.3">D106</text>
<text x="91.2" y="68.3">D116</text>
<text x="106.4" y="68.3">D126</text>
<text x="121.7" y="68.3">D182</text>
<text x="74.7" y="75.9">D107</text>
<text x="91.2" y="75.9">D117</text>
<text x="106.4" y="75.9">D127</text>
<text x="121.7" y="75.9">D183</text>
<text x="138.2" y="73.4">D164</text>
<text x="74.7" y="83.5">D108</text>
<text x="91.2" y="83.5">D118</text>
<text x="106.4" y="83.5">D128</text>
<text x="121.7" y="83.5">D184</text>
<text x="138.2" y="81">D165</text>
<text x="138.2" y="88.6">D166</text>
<text x="74.7" y="91.1">D109</text>
<text x="91.2" y="91.1">D119</text>
<text x="106.4" y="91.1">D129</text>
<text x="121.7" y="91.1">D185</text>
<text x="183" y="92.4">J102</text>
<text x="215.9" y="90.2">TH101</text>
<text x="74.7" y="98.8">D110</text>
<text x="91.2" y="98.8">D120</text>
<text x="106.4" y="98.8">D130</text>
<text x="121.7" y="98.8">D186</text>
<text x="138.2" y="96.2">D167</text>
<text x="138.2" y="103.8">D168</text>
<text x="74.7" y="114">D131</text>
<text x="91.2" y="114">D141</text>
<text x="106.4" y="114">D151</text>
<text x="121.7" y="114">D187</text>
<text x="138.2" y="111.5">D169</text>
<text x="215.9" y="114">H101</text>
<text x="138.2" y="119.1">D170</text>
<text x="74.7" y="121.6">D132</text>
<text x="91.2" y="121.6">D142</text>
<text x="106.4" y="121.6">D152</text>
<text x="121.7" y="121.6">D188</text>
<text x="215.9" y="120.3">H102</text>
<text x="74.7" y="129.2">D133</text>
<text x="91.2" y="129.2">D143</text>
<text x="106.4" y="129.2">D153</text>
<text x="121.7" y="129.2">D189</text>
<text x="138.2" y="126.7">D171</text>
<text x="215.9" y="126.7">H103</text>
<text x="74.7" y="136.9">D134</text>
<text x="91.2" y="136.9">D144</text>
<text x="106.4" y="136.9">D154</text>
<text x="121.7" y="136.9">D190</text>
<text x="138.2" y="134.3">D172</text>
<text x="215.9" y="133">H104</text>
<text x="138.2" y="141.9">D173</text>
<text x="74.7" y="144.5">D135</text>
<text x="91.2" y="144.5">D145</text>
<text x="106.4" y="144.5">D155</text>
<text x="121.7" y="144.5">D191</text>
<text x="138.2" y="149.6">D174</text>
<text x="73.6" y="152.1">R104</text>
<text x="90.2" y="152.1">R105</text>
<text x="105.4" y="152.1">R106</text>
<text x="120.6" y="152.1">R108</text>
<text x="74.7" y="159.7">D136</text>
<text x="91.2" y="159.7">D146</text>
<text x="106.4" y="159.7">D156</text>
<text x="121.7" y="159.7">D192</text>
<text x="138.2" y="157.2">D175</text>
<text x="74.7" y="167.3">D137</text>
<text x="91.2" y="167.3">D147</text>
<text x="106.4" y="167.3">D157</text>
<text x="121.7" y="167.3">D193</text>
<text x="138.2" y="164.8">D176</text>
<text x="74.7" y="175">D138</text>
<text x="91.2" y="175">D148</text>
<text x="106.4" y="175">D158</text>
<text x="121.7" y="175">D194</text>
<text x="74.7" y="182.6">D139</text>
<text x="91.2" y="182.6">D149</text>
<text x="106.4" y="182.6">D159</text>
<text x="121.7" y="182.6">D195</text>
<text x="74.7" y="190.2">D140</text>
<text x="91.2" y="190.2">D150</text>
<text x="106.4" y="190.2">D160</text>
<text x="121.7" y="190.2">D196</text>
</g>
<g font-size="1.3" fill="#353dd0">
<text x="74.7" y="25.1">red</text>
<text x="91.2" y="25.1">green</text>
<text x="106.4" y="25.1">blue</text>
<text x="121.7" y="25.1">white</text>
<text x="74.7" y="32.7">red</text>
<text x="91.2" y="32.7">green</text>
<text x="106.4" y="32.7">blue</text>
<text x="121.7" y="32.7">white</text>
<text x="74.7" y="40.3">red</text>
<text x="91.2" y="40.3">green</text>
<text x="106.4" y="40.3">blue</text>
<text x="121.7" y="40.3">white</text>
<text x="74.7" y="48">red</text>
<text x="91.2" y="48">green</text>
<text x="106.4" y="48">blue</text>
<text x="121.7" y="48">white</text>
<text x="138.2" y="53">IR</text>
<text x="74.7" y="55.6">red</text>
<text x="91.2" y="55.6">green</text>
<text x="106.4" y="55.6">blue</text>
<text x="121.7" y="55.6">white</text>
<text x="73.6" y="63.2">0</text>
<text x="90.2" y="63.2">0</text>
<text x="105.4" y="63.2">0</text>
<text x="120.6" y="63.2">0</text>
<text x="138.2" y="60.7">IR</text>
<text x="74.7" y="70.8">red</text>
<text x="91.2" y="70.8">green</text>
<text x="106.4" y="70.8">blue</text>
<text x="121.7" y="70.8">white</text>
<text x="138.2" y="68.3">IR</text>
<text x="138.2" y="75.9">IR</text>
<text x="74.7" y="78.4">red</text>
<text x="91.2" y="78.4">green</text>
<text x="106.4" y="78.4">blue</text>
<text x="121.7" y="78.4">white</text>
<text x="138.2" y="83.5">IR</text>
<text x="74.7" y="86.1">red</text>
<text x="91.2" y="86.1">green</text>
<text x="106.4" y="86.1">blue</text>
<text x="121.7" y="86.1">white</text>
<text x="74.7" y="93.7">red</text>
<text x="91.2" y="93.7">green</text>
<text x="106.4" y="93.7">blue</text>
<text x="121.7" y="93.7">white</text>
<text x="138.2" y="91.1">IR</text>
<text x="180.3" y="94.9">FH-00147</text>
<text x="215.9" y="92.7">10k@25C beta=3380</text>
<text x="74.7" y="101.3">red</text>
<text x="91.2" y="101.3">green</text>
<text x="106.4" y="101.3">blue</text>
<text x="121.7" y="101.3">white</text>
<text x="138.2" y="98.8">IR</text>
<text x="211.3" y="101.3">GND</text>
<text x="138.4" y="106.4">IR</text>
<text x="138.2" y="114">IR</text>
<text x="74.7" y="116.5">red</text>
<text x="91.2" y="116.5">green</text>
<text x="106.4" y="116.5">blue</text>
<text x="121.7" y="116.5">white</text>
<text x="168.1" y="117">GND</text>
<text x="215.9" y="116.5">M3 clearance hole, close fit</text>
<text x="74.7" y="124.2">red</text>
<text x="91.2" y="124.2">green</text>
<text x="106.4" y="124.2">blue</text>
<text x="121.7" y="124.2">white</text>
<text x="138.2" y="121.6">IR</text>
<text x="215.9" y="122.9">M3 clearance hole, close fit</text>
<text x="74.7" y="131.8">red</text>
<text x="91.2" y="131.8">green</text>
<text x="106.4" y="131.8">blue</text>
<text x="121.7" y="131.8">white</text>
<text x="138.2" y="129.2">IR</text>
<text x="215.9" y="129.2">M3 clearance hole, close fit</text>
<text x="138.2" y="136.9">IR</text>
<text x="215.9" y="135.6">M3 clearance hole, close fit</text>
<text x="74.7" y="139.4">red</text>
<text x="91.2" y="139.4">green</text>
<text x="106.4" y="139.4">blue</text>
<text x="121.7" y="139.4">white</text>
<text x="74.7" y="147">red</text>
<text x="91.2" y="147">green</text>
<text x="106.4" y="147">blue</text>
<text x="121.7" y="147">white</text>
<text x="138.2" y="144.5">IR</text>
<text x="73.6" y="154.6">0</text>
<text x="90.2" y="154.6">0</text>
<text x="105.4" y="154.6">0</text>
<text x="120.6" y="154.6">0</text>
<text x="138.2" y="152.1">IR</text>
<text x="138.2" y="159.7">IR</text>
<text x="74.7" y="162.3">red</text>
<text x="91.2" y="162.3">green</text>
<text x="106.4" y="162.3">blue</text>
<text x="121.7" y="162.3">white</text>
<text x="138.2" y="167.3">IR</text>
<text x="74.7" y="169.9">red</text>
<text x="91.2" y="169.9">green</text>
<text x="106.4" y="169.9">blue</text>
<text x="121.7" y="169.9">white</text>
<text x="74.7" y="177.5">red</text>
<text x="91.2" y="177.5">green</text>
<text x="106.4" y="177.5">blue</text>
<text x="121.7" y="177.5">white</text>
<text x="74.7" y="185.1">red</text>
<text x="91.2" y="185.1">green</text>
<text x="106.4" y="185.1">blue</text>
<text x="121.7" y="185.1">white</text>
<text x="74.7" y="192.7">red</text>
<text x="91.2" y="192.7">green</text>
<text x="106.4" y="192.7">blue</text>
<text x="121.7" y="192.7">white</text>
</g>
</svg>
